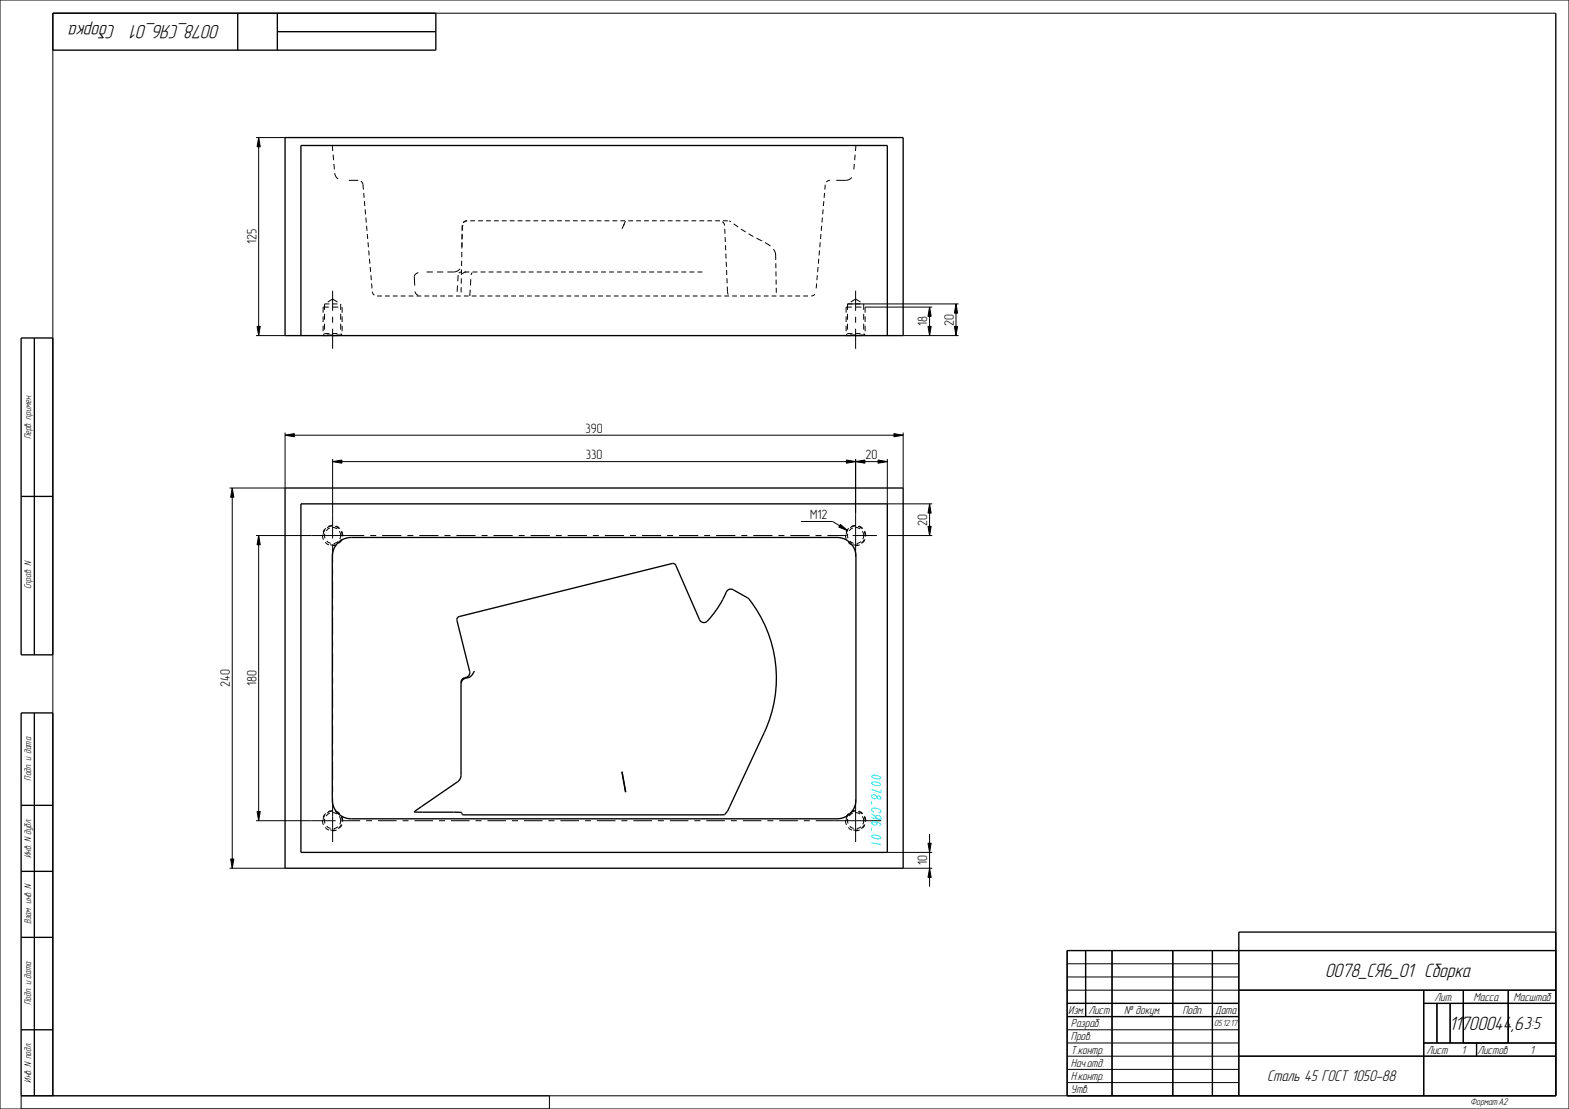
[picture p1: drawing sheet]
<svg xmlns="http://www.w3.org/2000/svg" width="594mm" height="420mm" viewBox="0 0 594 420" stroke-linecap="round" stroke-linejoin="round" font-family="sans-serif">
<g fill="none" stroke="#000" stroke-width=".51">
<path d="M20 5h145v14h-145zM90 5v14M105 12h60M105 5v14M589 5v410h-185v-55h185M107.9 52.1h234v75h-234zM8 128h12v120h-12zM13 128v120M113.9 127.1v-72h222v72M8 188h12M107.9 184.8h234v144h-234zM113.9 190.8h222v132h-222z"/>
<path d="M127.9 205.6a7.2 7.2 0 0 1 5.1-2.1h183.9a7.2 7.2 0 0 1 7.1 7.2v92.2a7.2 7.2 0 0 1-7.2 7.2h-183.8a7.2 7.2 0 0 1-7.2-7.2v-92.2a7.2 7.2 0 0 1 2.1-5.1zM173.2 233.9l.7-.4 80.8-20.1 .7 .2 .4 .5 9 20.6a1.8 1.8 0 0 0 3 .5 46.7 46.7 0 0 0 7.6-11.6l.7-.4h1.1l6 3.3a48.2 48.2 0 0 1 6.2 50.8l-13.7 29.3-1.4 1.9-98 .1a1.05 1.05 0 0 1-1.5-.9l-17.9-.2 16.3-11.4 1.2-1.5 .1-36.2 .3-.9 .7-.7a2.2 2.2 0 0 0 2.3-2.5l-4.8-19.3zM179.5 254.3l.1 .1-.4 .5a3.1 3.1 0 0 1-1.9 1.7l-.8 .2a1.91 1.91 0 0 0-1.8 1.8M8 270h12v145h-12zM13 270v145M236.8 300l-1.3-7.7 1.4 7.7M8 305h12M8 330h12M8 355h12M411 360v25M421 360v55M444 360v55"/>
<path d="M459 360v55M589 353h-120v62M404 380h65M469 375h120M539 380h50M539 375v40M544 380v15M549 380v15M554 375v20M571 375v20M8 390h12M404 385h65"/>
<path d="M469 400h120M539 395h50M559 395v5"/>
</g>
<g fill="#000">
<path d="M97.9 52.1l.6 3.5h-1.2zM351.9 116.3l.6 3.5h-1.2zM361.9 115.1l.6 3.5h-1.2zM97.3 123.6h1.2l-.6 3.5zM351.3 123.6h1.2l-.6 3.5zM361.3 123.6h1.2l-.6 3.5zM323.9 174.8l3.5-.6v1.2zM332.4 174.2l3.5 .6-3.5 .6zM351.9 190.8l.6 3.5h-1.2zM318.2 198.6l2.7 2.3-3.3-1.3zM351.3 199.3h1.2l-.6 3.5zM351.3 319.3h1.2l-.6 3.5z"/>
<path d="M351.9 328.8l.6 3.5h-1.2z"/>
</g>
<g fill="none" stroke="#000" stroke-width=".38">
<path d="M0 0h594v420h-594zM589 5h-569v410M96.9 52.1h11M97.9 52.1l.6 3.5h-1.2zM97.9 52.1v75M125.8 55.1l.2 2.1M126.1 58.6l.2 2.1M323.7 58.6l-.1 2.1M324 55.1l-.1 2.1M126.4 62.1l.2 2.1M126.7 65.6l.5 1.3 .8 .9M132.1 68.3h3.5"/>
<path d="M136.6 68.6h.1M136.7 68.6l.7 1 .2 2.2M137.7 73.1l.2 1.8M138 76.2l.1 1.8M138.2 79.3l.2 1.9M311.6 79.3l-.1 1.9M311.9 76.2l-.2 1.8M312.2 73.1l-.2 1.8M312.4 69.9l-.1 1.9M314.2 68.3l-1.4 .7M322.4 67.2l-1.7 1.1h-4.1M322.5 67.2h-.1"/>
<path d="M323.4 62.1l-.1 2.1M138.5 82.4l.2 1.9M138.8 85.5l.1 1.9M139.1 88.6l.1 1.9M139.3 91.8l.2 1.8M139.6 94.9l.2 1.8M139.9 98l.1 1.9M174.8 98.8l-.1 2M174.8 95.4v2M174.9 92.1v2M174.9 91.7v1.8M175 88.7l-.1 2"/>
<path d="M175 88.5l-.1 1.9M175 85.4v2M175 85.4h.1M175 85.4v1.9M175.4 84.3v.1M175.5 84.3l-.1 .1M175.5 84.2l-.1 .1M175.8 83.9l-.3 .4M175.9 83.9h-.1M176.2 83.8l-.3 .1M176.2 83.7l-.7 .5M176.3 83.7l-.1 .1"/>
<path d="M176.3 83.7h-.1M176.5 83.7h-.2M176.5 83.6l-.2 .1M176.5 83.7h.1M176.7 83.6h-.2M176.7 83.6l-.2 .1M176.8 83.6h-.1M176.8 83.6h.1M176.9 83.6h-.2M178 83.6h1.8M181 83.6h1.8M184 83.6h1.8"/>
<path d="M187 83.6h1.8M190 83.6h1.8M193 83.6h1.8M196 83.6h1.8M199 83.6h1.8M202 83.6h1.8M205 83.6h1.7M207.9 83.6h1.8M210.9 83.6h1.8M213.9 83.6h1.8M216.9 83.6h1.8M219.9 83.6h1.8"/>
<path d="M222.9 83.6h1.8M225.9 83.6h1.8M228.9 83.6h1.8M231.9 83.6h1.8M234.9 83.6h1.8M236.3 84.9l-.8 1.7M236.8 83.7l-.8 1.8M237.9 83.6h1.8M240.9 83.6h1.8M243.8 83.6h1.8M246.8 83.6h1.8M249.8 83.6h1.8"/>
<path d="M252.8 83.6h1.8M255.8 83.6h1.8M258.8 83.6h1.8M261.8 83.6h1.8M264.8 83.6h1.8M267.8 83.6h1.8M270.8 83.6h1.8M273.4 83.9l.6 .6 .3 .9M273.8 83.6h1.8M274.4 86.7l.1 1.8M274.5 89.8l.1 1.9M274.7 92.9v1.9"/>
<path d="M274.8 96l.1 1.9M274.9 99.1l.1 1.9M276 83.7l.7 .3M277.8 84.8l1.6 1.2M280.5 86.8l1.8 1M283.4 88.5l1.8 1.1M286.4 90.2l1.8 .9M288.2 91.1h.1M289.6 91.9l2.1 1.3M292.8 94.4l.1 .1a5.5 5.5 0 0 1 .8 3.9M293.7 99.7v1.9M310 98l-.2 1.9"/>
<path d="M310.3 94.9l-.2 1.8M310.5 91.8l-.1 1.8M310.8 88.6l-.2 1.9M311.1 85.5l-.2 1.9M311.3 82.4l-.1 1.9M122.3 119.8v2.1M124.5 116.3h-2.2v2.1M125.9 116.3h2.2M129.5 116.3v2.1M129.5 119.8v2.1M140.1 101.1l.2 1.9M140.4 104.2l.2 1.9"/>
<path d="M140.7 107.3l.2 1.9M141 110.5l.7 1.3M142.8 112.1h1.7M145.7 112.1h1.8M148.7 112.1h1.8M151.7 112.1h1.8M154.7 112.1h1.8M157.1 110.4l.1 .4M157.2 104l-.3 .7 .1 3.5M157.2 110.8v.1M157.2 103.9v.1M157.2 110.9l1.1 .9"/>
<path d="M157.7 112.1h1.8M158.3 111.8l.1 .1M158.4 103.2l-1.2 .7M160.7 112.1h1.8M161.5 103h2.4M163.7 112.1h1.8M165.4 103h2.4M166.7 112.1h1.8M169.6 112.1h1.8M172.6 112.1h1.8M173.2 108.1l-.1 2.4M173.5 104.1l-.2 2.4"/>
<path d="M173.7 103.5h.1M174.2 101.8l-1.8 1.1-3 .1M174.6 108.8v2M174.7 103l-1 .5M174.7 105.4l-.1 2M174.7 102.1v2M175 103.7h.1M175.6 112.1h1.8M175.9 103h1.8M176.5 103l-1.5 .7M178 109.7l-.1 2.4M178.2 105.7l-.1 2.4"/>
<path d="M178.6 112.1h1.8M178.8 103.3l-.5 .9M178.8 103.2v.1M178.9 103h1.8M181.6 112.1h1.8M182 103h1.8M184.6 112.1h1.8M185 103h1.8M187.6 112.1h1.8M188 103h1.9M190.6 112.1h1.8M191.1 103h1.8"/>
<path d="M193.6 112.1h1.7M194.1 103h1.8M196.5 112.1h1.8M197.2 103h1.8M199.5 112.1h1.8M200.2 103h1.8M202.5 112.1h1.8M203.2 103h1.9M205.5 112.1h1.8M206.3 103h1.8M208.5 112.1h1.8M209.3 103h1.8"/>
<path d="M211.5 112.1h1.8M212.4 103h1.8M214.5 112.1h1.8M215.4 103h1.8M217.5 112.1h1.7M218.4 103h1.9M220.4 112.1h1.8M221.5 103h1.8M223.4 112.1h1.8M224.5 103h1.8M226.4 112.1h1.8M227.6 103h1.8"/>
<path d="M229.4 112.1h1.8M230.6 103h1.8M232.4 112.1h1.8M233.6 103h1.9M235.4 112.1h1.8M236.7 103h1.8M238.4 112.1h1.8M239.7 103h1.8M241.4 112.1h1.8M242.8 103h1.8M244.3 112.1h1.8M245.8 103h1.8"/>
<path d="M247.3 112.1h1.8M248.8 103h1.9M250.3 112.1h1.8M251.9 103h1.8M253.3 112.1h1.8M254.9 103h1.8M256.3 112.1h1.8M258 103h1.8M259.3 112.1h1.8M261 103h1.8M262.3 112.1h1.8M264 103h1.9"/>
<path d="M265.3 112.1h1.8M268.3 112.1h1.7M271.2 112.1h1.8M274.2 112.1h1.8M275.1 102.3v1.8M275.2 105.4l.1 1.9M275.3 108.5l.4 3.1M276.3 112.1h.1M277.2 112.1h1.8M280.2 112.1h1.8M283.2 112.1h1.8M286.2 112.1h1.8"/>
<path d="M289.2 112.1h1.8M292.2 112.1h1.7M293.8 102.8v1.9M293.8 105.9v1.9M293.9 109v1.9M295.1 112.1h1.8M298.1 112.1h1.8M301.1 112.1h1.8M304.1 112.1h1.8M308.5 111.4l-1.4 .7M309.2 107.3l-.2 1.9M309.4 104.2l-.1 1.9"/>
<path d="M309.7 101.1l-.2 1.9M320.3 119.8v2.1M320.9 115.1h42M322.5 116.3h-2.2v2.1M323.9 116.3h2.2M327.5 119.8v2.1M351.9 116.3l.6 3.5h-1.2zM351.9 116.3v10.8M352.9 116.3h-25.4v2.1M361.9 115.1l.6 3.5h-1.2zM361.9 115.1v12M96.9 127.1h11"/>
<path d="M97.3 123.6h1.2l-.6 3.5zM122.3 123.4v2.1M122.3 126.9h.1M123.8 126.9h2.1M127.4 126.9h2.1M129.5 123.4v2.1M129.5 126.9h.1M320.3 123.4v2.1M320.3 126.9h.1M321.8 126.9h2.1M325.4 126.9h2.1M327.5 123.4v2.1"/>
<path d="M327.5 126.9h.1M341.9 127.1h21M351.3 123.6h1.2l-.6 3.5zM361.3 123.6h1.2l-.6 3.5zM323.9 174.8l3.5-.6v1.2zM323.9 174.8h12M323.9 173.8v20.3M332.4 174.2l3.5 .6-3.5 .6zM335.9 173.8v17h17M125.6 199.2l-1.7 .7M126.9 199.3l1.6 1M303.2 197.5h12l5.7 3.4"/>
<path d="M318.2 198.6l2.7 2.3-3.3-1.3zM323.6 199.2l-1.7 .7M324.9 199.3l1.6 1M351.3 199.3h1.2l-.6 3.5zM351.9 190.8l.6 3.5h-1.2zM351.9 190.8v12M123 200.8l-.7 1.7M126.9 206.3h-1.9M129.2 201.3h.1M129.2 204.3l-1.2 1.5M129.2 201.3l.3 1.8M129.2 204.3h.1"/>
<path d="M321 200.8l-.7 1.7M324.9 206.3h-1.9M327.2 201.3h.1M327.2 204.3l-1.2 1.5M327.2 201.3l.3 1.8M327.2 204.3h.1M336.1 202.8h16.8M123 308.8l-.7 1.7M125.6 307.2l-1.7 .7M126.9 307.3l1.6 1M126.9 314.3h-1.9M129.2 309.3h.1"/>
<path d="M129.2 312.3l-1.2 1.5M129.2 309.3l.3 1.8M129.2 312.3h.1M321 308.8l-.7 1.7M323.6 307.2l-1.7 .7M324.9 307.3l1.6 1M324.9 314.3h-1.9M327.2 309.3h.1M327.2 312.3l-1.2 1.5M327.2 309.3l.3 1.8M327.2 312.3h.1M351.3 319.3h1.2l-.6 3.5z"/>
<path d="M351.9 315.8v20M335.9 322.8h17M341.9 328.8h11M351.9 328.8l.6 3.5h-1.2zM411 360v25M421 360v55M444 360v55M459 360v55M469 360v55M404 365h65M404 370h65M404 375h185"/>
<path d="M404 380h65M539 380h50M539 375v40M544 380v15M549 380v15M554 375v20M571 375v20M404 385h65M404 390h65M404 395h65M404 400h185M539 395h50"/>
<path d="M559 395v5M208 415v5M404 415v-55h185v55h-581v5M404 405h65M404 410h65"/>
</g>
<!-- layer: AXES -->
<g fill="none" stroke="#000" stroke-width=".38">
<path d="M122.9 118.8v2.3M124.1 114.4l1.8-1.1 1.9 1.1M124.7 115.1h-1.8v2.2M125.9 110.1v7.6M125.9 120v2.2M125.9 115.1h1.9M129 115.1v2.2M129 118.8v2.3M320.9 118.8v2.3M322.1 114.4l1.8-1.1 1.9 1.1M322.7 115.1h-1.8v2.2M323.9 110.1v7.6"/>
<path d="M323.9 120v2.2M323.9 115.1h1.9M327 115.1v2.2M327 118.8v2.3M122.1 127.1h2.3M122.9 122.6v2.2M124.7 126.3h-1.8l-.5 .5M125.9 124.5v7.6M125.9 127.1h2.3M125.9 126.3h1.9M129 122.6v2.2M129 126.3l.4 .5"/>
<path d="M320.1 127.1h2.3M320.9 122.6v2.2M322.7 126.3h-1.8l-.5 .5M323.9 124.5v7.6M323.9 127.1h2.3M323.9 126.3h1.9M327 126.3l.4 .5M327 122.6v2.2M125.9 194.8v9.1M323.9 194.8v16.1M117.9 202.8h20M125.9 206.2v7"/>
<path d="M125.9 215.4v2.3M125.9 219.9v7M140.2 202.8h2.2M144.7 202.8h7.3M154.2 202.8h2.3M158.7 202.8h7.3M168.3 202.8h2.2M172.8 202.8h7.3M182.3 202.8h2.3M186.8 202.8h7.3M196.4 202.8h2.2M200.9 202.8h7.3"/>
<path d="M210.4 202.8h2.3M214.9 202.8h7.3M224.5 202.8h2.2M229 202.8h7.2M238.5 202.8h2.3M243 202.8h7.3M252.6 202.8h2.2M257.1 202.8h7.2M266.6 202.8h2.3M271.1 202.8h7.3M280.7 202.8h2.2M285.2 202.8h7.2"/>
<path d="M294.7 202.8h2.3M299.2 202.8h7.3M308.7 202.8h2.3M313.3 202.8h7.2M322.8 202.8h9.2M125.9 229.1v2.3M125.9 233.6v7M125.9 242.8v2.3M125.9 247.4v6.9M125.9 256.6v2.2M125.9 261.1v6.9M125.9 270.3v2.2"/>
<path d="M125.9 274.8v6.9M125.9 284v2.3M125.9 288.5v7M125.9 297.7v2.3M117.9 310.8h9.2M125.9 302.2v16.7M129.3 310.8h7M138.6 310.8h2.3M143.1 310.8h7.1M152.4 310.8h2.3M156.9 310.8h7.1M166.2 310.8h2.3"/>
<path d="M170.7 310.8h7.1M180 310.8h2.3M184.5 310.8h7.1M193.8 310.8h2.3M198.4 310.8h7M207.6 310.8h2.3M212.2 310.8h7M221.5 310.8h2.2M226 310.8h7M235.3 310.8h2.2M239.8 310.8h7M249.1 310.8h2.2"/>
<path d="M253.6 310.8h7M262.9 310.8h2.2M267.4 310.8h7M276.7 310.8h2.3M281.2 310.8h7M290.5 310.8h2.3M295 310.8h7.1M304.3 310.8h2.3M323.9 302.8v16.1M333.6 310.8h-24.8"/>
</g>
<path d="M129 202.8a3.1 3.1 0 0 0-4.4-2.7 3.1 3.1 0 0 0-.6 5.1 3.1 3.1 0 0 0 4.9-1.7l.1-.7M129.7 202.8a3.8 3.8 0 0 0-5.5-3.4 3.8 3.8 0 0 0-.6 6.5 3.8 3.8 0 0 0 6.1-2.3v-.8M327 202.8a3.1 3.1 0 0 0-4.4-2.7 3.1 3.1 0 0 0-.6 5.1 3.1 3.1 0 0 0 4.9-1.7l.1-.7M327.7 202.8a3.8 3.8 0 0 0-5.5-3.4 3.8 3.8 0 0 0-.6 6.5 3.8 3.8 0 0 0 6.1-2.3v-.8M129 310.8a3.1 3.1 0 0 0-4.4-2.7 3.1 3.1 0 0 0-.6 5.1 3.1 3.1 0 0 0 4.9-1.7l.1-.7M129.7 310.8a3.8 3.8 0 0 0-5.5-3.4 3.8 3.8 0 0 0-.6 6.5 3.8 3.8 0 0 0 6.1-2.3v-.8M327 310.8a3.1 3.1 0 0 0-4.4-2.7 3.1 3.1 0 0 0-.6 5.1 3.1 3.1 0 0 0 4.9-1.7l.1-.7M327.7 310.8a3.8 3.8 0 0 0-5.5-3.4 3.8 3.8 0 0 0-.6 6.5 3.8 3.8 0 0 0 6.1-2.3v-.8" fill="none" stroke="#000" stroke-width=".38" stroke-dasharray="1.8 1.2" stroke-linecap="butt"/>
<!-- layer: COSMETICS -->
<g fill="none" stroke="#0ff" stroke-width=".38">
<path d="M329.9 296.5l.3-.3a3.1 3.1 0 0 1 3.3 .9l-.3 .3a3.1 3.1 0 0 1-3.3-.9zM329.9 294l.3-.3a3.1 3.1 0 0 1 3.3 .9l-.3 .3a3.1 3.1 0 0 1-3.3-.9zM329.9 299l3.6 1.3v-1.3M329.9 316.7l.3-.3a3.1 3.1 0 0 1 3.3 .9l-.3 .3a3.1 3.1 0 0 1-3.3-.9zM329.9 311.6a1.26 1.26 0 0 1 2.1 .4l-.3 .4a1.76 1.76 0 0 1-1.8-.8zM329.9 309.7l3.6 .7v-.9l-.4-.5-1.1-.2-.4 .4v.8M329.9 319.2l3.6 .6M329.9 308.3l1.7 1M329.9 303.4v1.3M329.9 313.5v1.3M331 307.6l-.5-.2a.7 .7 0 0 1-.6-.8 .7 .7 0 0 1 .9-.6 2.17 2.17 0 0 1 2.7 1.4l-.9 .4M331.1 311.2a2.69 2.69 0 0 1 2.4 1.1l-.6 .3"/>
<path d="M332 301.8l-1.2-.9-.9 .5a1.22 1.22 0 0 0 1.8 .9l.3-.2M332 301.8a.74 .74 0 0 1 1.1-.3 .74 .74 0 0 1 .1 1.1 .87 .87 0 0 1-1.2-.5M332 301.8v.3"/>
</g>
<path d="M331.4 55.1h2.1" fill="none" stroke="#000" stroke-width=".38"/>
<!-- layer: DRAFT_DIMS -->
<path d="M107.9 164.8l3.5-.6v1.2zM125.9 174.8l3.5-.6v1.2zM320.4 174.2l3.5 .6-3.5 .6zM338.4 164.2l3.5 .6-3.5 .6zM87.9 184.8l.6 3.5h-1.2zM97.9 202.8l.6 3.5h-1.2zM97.3 307.3h1.2l-.6 3.5zM87.3 325.3h1.2l-.6 3.5z" fill="#000"/>
<g fill="none" stroke="#000" stroke-width=".38">
<path d="M107.9 164.8l3.5-.6v1.2zM107.9 163.8v21h-21M107.9 164.8h234M125.9 174.8l3.5-.6v1.2zM125.9 173.8v21M125.9 174.8h198M320.4 174.2l3.5 .6-3.5 .6zM323.9 173.8v21M338.4 164.2l3.5 .6-3.5 .6zM341.9 163.8v21M87.9 184.8l.6 3.5h-1.2zM87.9 184.8v144"/>
<path d="M96.9 202.8h21M97.9 202.8l.6 3.5h-1.2zM97.9 202.8v108M96.9 310.8h21M97.3 307.3h1.2l-.6 3.5zM86.9 328.8h21M87.3 325.3h1.2l-.6 3.5z"/>
</g>
<g font-size="7.6">
<text x="43.7" y="9.4" transform="rotate(-180 43.7 9.4)">Сборка</text>
<text x="83.4" y="9.4" transform="rotate(-180 83.4 9.4)">0078_СЯ6_01</text>
<text x="501.7" y="370.1">0078_СЯ6_01 Сборка</text>
<text x="548.6" y="390.1">11700044,63:5</text>
</g>
<text font-size="6.1" x="479.7" y="409.6">Сталь 45 ГОСТ 1050-88</text>
<g font-size="5.1">
<text x="97" y="92.5" transform="rotate(-90 97 92.5)">125</text>
<text x="351" y="123.6" transform="rotate(-90 351 123.6)">18</text>
<text x="361" y="123.4" transform="rotate(-90 361 123.4)">20</text>
<text x="221.7" y="163.9">390</text>
<text x="221.8" y="173.9">330</text>
<text x="327.7" y="173.9">20</text>
<text x="306.7" y="196.6">M12</text>
<text x="351" y="199.1" transform="rotate(-90 351 199.1)">20</text>
<text x="87" y="260.2" transform="rotate(-90 87 260.2)">240</text>
<text x="97" y="259.8" transform="rotate(-90 97 259.8)">180</text>
<text x="351" y="327.7" transform="rotate(-90 351 327.7)">10</text>
</g>
<g font-size="4.5">
<text x="543.1" y="379.1">Лит.</text>
<text x="557.9" y="379.1">Масса</text>
<text x="573" y="379.1">Масштаб</text>
<text x="404.4" y="384.1">Изм.</text>
<text x="405.4" y="389.1">Pазраб.</text>
<text x="412" y="384.1">Лист</text>
<text x="425.6" y="384.1">№ докум.</text>
<text x="447.6" y="384.1">Подп.</text>
<text x="460" y="384.1">Дата</text>
<text x="405.4" y="394.1">Пров.</text>
<text x="405.4" y="399.1">Т.контр.</text>
<text x="540" y="399.1">Лист</text>
<text x="553.4" y="399.1">1</text>
<text x="559.3" y="399.1">Листов</text>
<text x="579.4" y="399.1">1</text>
<text x="405.4" y="404.1">Нач.отд.</text>
<text x="405.4" y="409.1">Н.контр.</text>
<text x="405.4" y="414.1">Утв.</text>
</g>
<g font-size="3.8">
<text x="11.8" y="166.4" transform="rotate(-90 11.8 166.4)">Перв. примен.</text>
<text x="11.8" y="223.2" transform="rotate(-90 11.8 223.2)">Справ. N</text>
<text x="11.8" y="295.6" transform="rotate(-90 11.8 295.6)">Подп. и дата</text>
<text x="11.8" y="325" transform="rotate(-90 11.8 325)">Инв. N дубл.</text>
<text x="11.8" y="350" transform="rotate(-90 11.8 350)">Взам. инв. N</text>
<text x="11.8" y="380.6" transform="rotate(-90 11.8 380.6)">Подп. и дата</text>
<text x="11.8" y="410" transform="rotate(-90 11.8 410)">Инв. N подл.</text>
<text x="556.6" y="418.4">Формат:А2</text>
</g>
<text font-size="3.5" x="459.6" y="388.7">05.12.17</text>
</svg>
